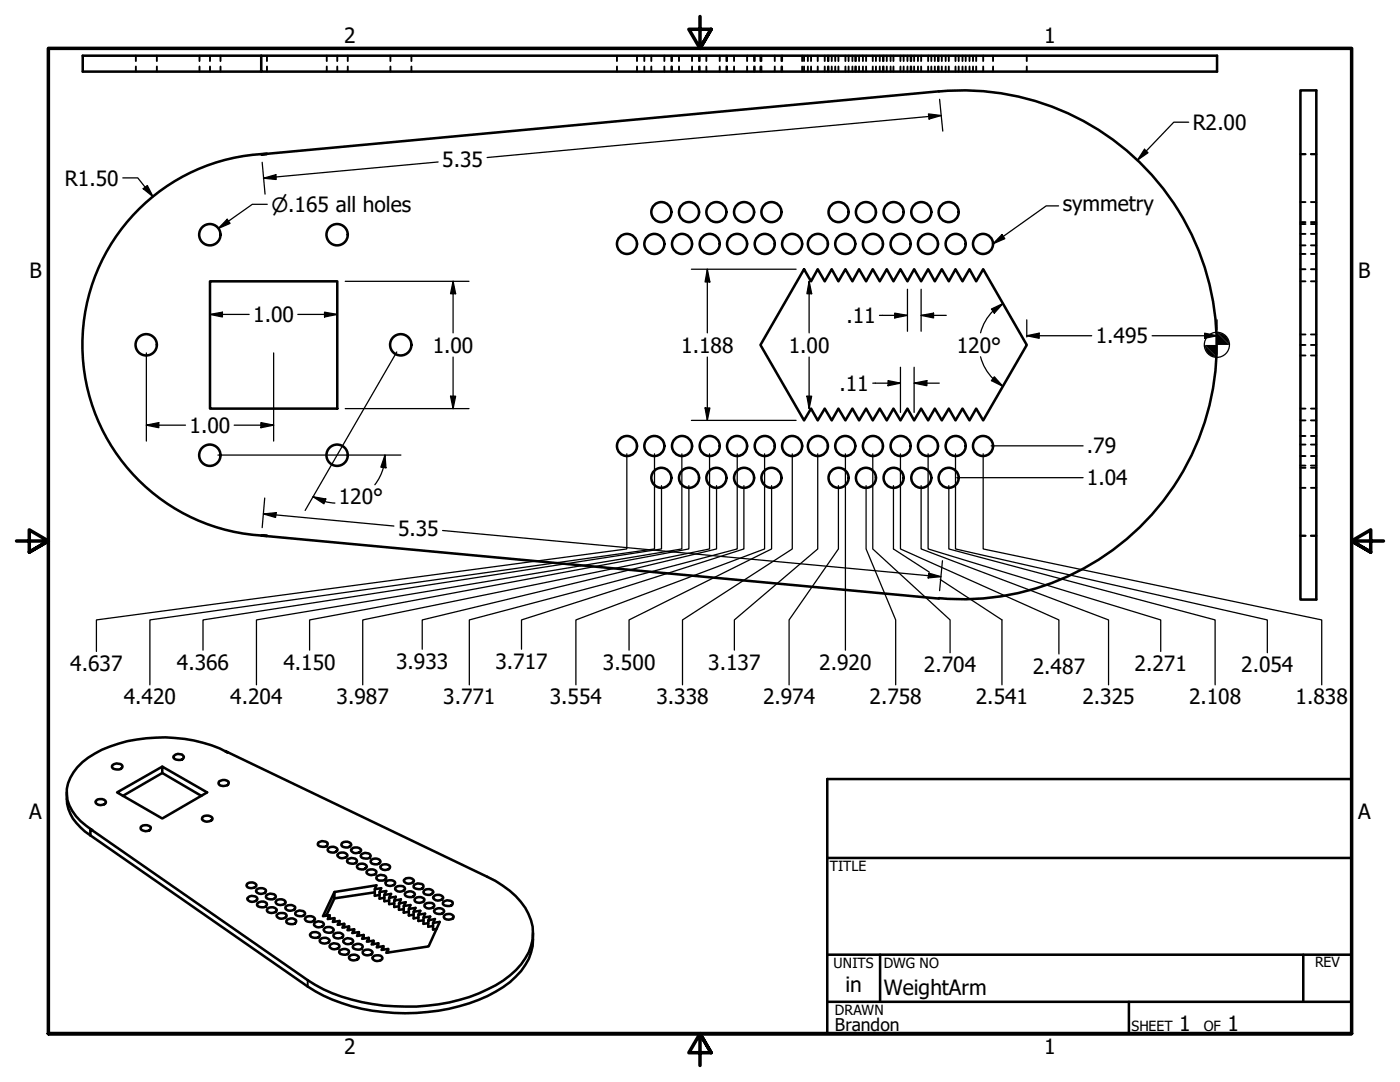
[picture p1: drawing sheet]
<svg xmlns="http://www.w3.org/2000/svg" width="279mm" height="216mm" viewBox="0 0 279 216" stroke-linecap="round" stroke-linejoin="round" font-family="sans-serif">
<!-- layer: Visible (ANSI) -->
<g fill="none" stroke="#000" stroke-width=".51">
<path d="M52.1 11.1h190.8v3.2h-190.8zM52.1 11.1h-35.6v3.2h35.6M187.4 18.3a50.8 50.8 0 0 1 55.4 50.5 50.8 50.8 0 0 1-55.4 50.6M187.4 18.2l-135.3 12.6 1.2-.1M259.5 18h3.2v101.6h-3.2zM53.3 30.7a38.1 38.1 0 0 0-36.9 38.1 38.1 38.1 0 0 0 36.9 38.1M41.9 56.1h25.4v25.4h-25.4zM160.5 53.7l1.4 2.4 1.3-2.4 1.4 2.4 1.4-2.4 1.3 2.4 1.4-2.4 1.4 2.4 1.3-2.4 1.4 2.4 1.4-2.4 1.4 2.4 1.4-2.4 1.3 2.4 1.4-2.4 1.4 2.4 1.3-2.4 1.4 2.4 1.4-2.4 1.4 2.4 1.4-2.4 1.4 2.4 1.3-2.4 1.4 2.4 1.4-2.4 1.3 2.4 1.4-2.4 8.7 15.1-8.7 15.1-1.4-2.4-1.3 2.4-1.4-2.4-1.4 2.4-1.3-2.4-1.4 2.4-1.4-2.4-1.4 2.4-1.4-2.4-1.4 2.4-1.3-2.4-1.4 2.4-1.4-2.4-1.3 2.4-1.4-2.4-1.4 2.4-1.4-2.4-1.4 2.4-1.3-2.4-1.4 2.4-1.4-2.4-1.3 2.4-1.4-2.4-1.4 2.4-1.3-2.4-1.4 2.4-8.7-15.1zM53.3 106.9h-1.2l135.3 12.5M13.3 158.1a8.6 8.6 0 0 0 3.7 7.8l1 .8M19.2 159.7a1.27 1.27 0 0 1 1.9 .3 1.16 1.16 0 0 1-1 .7 1.16 1.16 0 0 1-1.1-.7zM22.5 152.7a1.39 1.39 0 0 1 1.9 .2 1.22 1.22 0 0 1-2 .2z"/>
<path d="M32.4 153l-9 5.1 9 5.2 8.9-5.2-8.9-5.1v1.2l-7.9 4.6M32.4 154.2l7.8 4.6M34.6 150.9a1.28 1.28 0 0 1 2.1 .1 1.22 1.22 0 0 1-2.1 .2zM43.8 155.9a1.59 1.59 0 0 1 1.8 .1l.1 .2a1.21 1.21 0 0 1-2.1 .2zM18 165.4l.4 .3a10.7 10.7 0 0 1-4.9-6.1 7.3 7.3 0 0 1 1.9-6.5 19.1 19.1 0 0 1 10-5.2 31.7 31.7 0 0 1 18.5 1.5l53.3 25.5a16.8 16.8 0 0 1 8.3 7.5 9.1 9.1 0 0 1-1.5 10 23.6 23.6 0 0 1-12.3 7.1 41.8 41.8 0 0 1-27.1-2.1l-3.2-1.8-43.4-30.2v1.3M18 166.7l43.4 30.1a36.5 36.5 0 0 0 23.9 5.1 32.3 32.3 0 0 0 16.5-5.9 11.5 11.5 0 0 0 4.6-8.5v-1.3M28.2 164.9a1.33 1.33 0 0 1 1.9 .3 1.07 1.07 0 0 1-1 .7 1.07 1.07 0 0 1-1-.8zM40.4 163a1.36 1.36 0 0 1 2 .3 1.29 1.29 0 0 1-2.1 .2zM49.3 176.3a1.27 1.27 0 0 1 1.9 .3 1.17 1.17 0 0 1-2 .2zM49.5 179.1a1.27 1.27 0 0 1 1.9 .2 1.11 1.11 0 0 1-1.1 .7 1.11 1.11 0 0 1-1-.7zM51.2 177.5a1.24 1.24 0 0 1 1.9 .2 1.17 1.17 0 0 1-2 .2zM53.2 178.6a1.35 1.35 0 0 1 1.9 .3 1.17 1.17 0 0 1-2 .2z"/>
<path d="M55.2 179.7a1.22 1.22 0 0 1 1.8 .3 1.16 1.16 0 0 1-2 0zM63.6 168.1a1.5 1.5 0 0 1 1.7 0l.1 .3a1.17 1.17 0 0 1-2 .2zM65.5 169.2a1.22 1.22 0 0 1 1.9 .3 1.13 1.13 0 0 1-2 .2zM67.3 170.6a1.31 1.31 0 0 1 2 0 1.11 1.11 0 0 1-1 .7 1.11 1.11 0 0 1-1-.7zM68.3 168.2a1.22 1.22 0 0 1 1.8 .3 1.13 1.13 0 0 1-2 .2zM69.4 171.4a1.31 1.31 0 0 1 1.8 .4 1.17 1.17 0 0 1-1.9 .2zM70.2 169.4a1.27 1.27 0 0 1 1.9 .2 1.11 1.11 0 0 1-1.1 .6 1.11 1.11 0 0 1-1-.7zM71.4 172.6a1.22 1.22 0 0 1 1.8 .3 1.13 1.13 0 0 1-2 .1zM72.1 170.4a1.31 1.31 0 0 1 1.9 .4 1.17 1.17 0 0 1-2 .1zM73.3 173.7a1.24 1.24 0 0 1 1.8 .3 1.17 1.17 0 0 1-1.9 .2zM74.1 171.6a1.22 1.22 0 0 1 1.8 .3 1.13 1.13 0 0 1-1.9 .1zM74.8 177.4l.3-.7-8.4 1.3"/>
<path d="M74.8 178.1l-8.1 1.2M75.2 174.8a1.35 1.35 0 0 1 1.9 .3 1.17 1.17 0 0 1-2 .2zM75.8 178l.3-.8-1.3 .2v1.4l1-.2M76.1 172.7a1.19 1.19 0 0 1 1.8 .3 1.06 1.06 0 0 1-1.1 .6 1.06 1.06 0 0 1-.9-.7zM76.7 178.6l.4-.8-1.3 .2v1.3l.9-.2M76.9 176.1a1.25 1.25 0 0 1 2 0 1.12 1.12 0 0 1-1.9 .2zM77.7 179.1l.3-.7-1.3 .2v1.2l1-.1M78.7 179.7l.3-.8-1.3 .2v1.3l1-.1M79 177a1.27 1.27 0 0 1 1.8 .3 1.17 1.17 0 0 1-1.9 .2zM80.6 175.6a1.32 1.32 0 0 1 2 .1 1.11 1.11 0 0 1-1 .6 1.11 1.11 0 0 1-1-.7zM81 178.1a1.22 1.22 0 0 1 1.8 .3 1.16 1.16 0 0 1-2 0zM82.7 176.5a1.5 1.5 0 0 1 1.8 .1v.2a1.17 1.17 0 0 1-2 .2z"/>
<path d="M82.9 179.3a1.24 1.24 0 0 1 1.8 .2 1.17 1.17 0 0 1-2 .2zM84.6 177.7a1.22 1.22 0 0 1 1.9 .3 1.13 1.13 0 0 1-2 .1zM86.4 179a1.31 1.31 0 0 1 2.1 .1 1.11 1.11 0 0 1-1.1 .6 1.11 1.11 0 0 1-1-.7zM88.5 179.9a1.5 1.5 0 0 1 1.8 .1l.1 .2a1.17 1.17 0 0 1-2 .2zM51.4 180.1a1.19 1.19 0 0 1 1.9 .4 1.17 1.17 0 0 1-2 .2zM53.4 181.3a1.27 1.27 0 0 1 1.8 .2 1.17 1.17 0 0 1-1.9 .2zM55.2 182.6a1.31 1.31 0 0 1 2 .1 1.11 1.11 0 0 1-1 .6 1.11 1.11 0 0 1-1-.7zM57.1 180.8a1.24 1.24 0 0 1 1.8 .3 1.17 1.17 0 0 1-1.9 .2zM57.3 183.5a1.19 1.19 0 0 1 1.8 .3 1.17 1.17 0 0 1-2 .2zM59.1 181.9a1.35 1.35 0 0 1 1.8 .3 1.17 1.17 0 0 1-2 .2zM61 183.1a1.22 1.22 0 0 1 1.9 .3 1.16 1.16 0 0 1-2.1-.1zM62 186.2a1.22 1.22 0 0 1 1.9 .4 1.16 1.16 0 0 1-2.1-.1z"/>
<path d="M62.8 184.1a1.35 1.35 0 0 1 1.8 .3 1.17 1.17 0 0 1-1.9 .2zM63.9 187.4a1.24 1.24 0 0 1 1.9 .2 1.17 1.17 0 0 1-2 .2zM64.8 185.2a1.22 1.22 0 0 1 1.8 .3 1.16 1.16 0 0 1-2 0zM65.1 182.8l1.6-3.5v-1.3l-2.2 4.8 1.3-.2v.7M65.8 182.6l-.4 .8 1.3-.2v.7M65.9 188.5a1.27 1.27 0 0 1 1.9 .3 1.17 1.17 0 0 1-2 .2zM66.7 186.4a1.24 1.24 0 0 1 1.8 .2 1.17 1.17 0 0 1-2 .2zM66.7 183.2l-.3 .8 1.4-.2v.7M67.8 183.8l-.4 .7 1.3-.2v.7M67.8 189.6a1.19 1.19 0 0 1 1.9 .3 1.13 1.13 0 0 1-2 .2zM68.6 187.5a1.27 1.27 0 0 1 1.9 .3 1.17 1.17 0 0 1-2 .2zM68.7 184.3l-.4 .8 1.4-.3v.8"/>
<path d="M69.7 184.8l-.4 .8 1.4-.2v.7M69.8 190.8a1.27 1.27 0 0 1 1.8 .2 1.17 1.17 0 0 1-1.9 .2zM70.5 188.6a1.19 1.19 0 0 1 1.9 .3 1.17 1.17 0 0 1-2 .2zM70.7 185.4l-.4 .8 1.3-.2v.7M71.6 186l-.4 .8 1.4-.2v.7M72.5 189.7a1.27 1.27 0 0 1 1.9 .3 1.17 1.17 0 0 1-2 .2zM72.6 186.6l-.3 .7 1.3-.2v.7M73.6 187.1l-.4 .8 1.3-.2v.7M74.5 190.9a1.27 1.27 0 0 1 1.8 .2 1.11 1.11 0 0 1-1 .7 1.11 1.11 0 0 1-1-.7zM74.5 187.7l-.3 .8 1.3-.3v.8M75.5 188.2l-.3 .8 1.3-.2v.7M76.5 188.8l-.4 .7 1.4-.1v.7"/>
<path d="M79.6 180.3l.4-.8-1.3 .2v1.3l.9-.2M80.6 180.8l.4-.8-1.4 .3v1.2l1-.1M81.6 181.4l.3-.8-1.3 .2v1.3l1-.2M82.5 181.9l.4-.7-1.3 .2v1.3l.9-.2M83.5 182.5l.4-.8-1.4 .2v1.4l1-.2M84.5 183.1l.3-.8-1.3 .2v1.3l1-.2M84.8 180.4a1.27 1.27 0 0 1 1.9 .3 1.17 1.17 0 0 1-2 .1zM85.5 183.6l.4-.7-1.4 .2v1.2l1-.1M86.4 184.1l.4-.7-1.3 .2v1.3l.9-.1M86.8 181.5a1.22 1.22 0 0 1 1.8 .3 1.16 1.16 0 0 1-2-.1zM87.1 185.4l-.7 .1v-1.4l1.4-.1-2.3 4.8-8.4 1.3 .4-.7M88.7 182.6a1.24 1.24 0 0 1 1.9 .3 1.17 1.17 0 0 1-2 .2z"/>
<circle cx="41.9" cy="46.8" r="2.13"/>
<circle cx="67.3" cy="46.8" r="2.13"/>
<circle cx="125.1" cy="48.7" r="2"/>
<circle cx="130.6" cy="48.7" r="2"/>
<circle cx="132" cy="42.3" r="2"/>
<circle cx="136.1" cy="48.7" r="2"/>
<circle cx="137.5" cy="42.3" r="2"/>
<circle cx="141.6" cy="48.7" r="2"/>
<circle cx="143" cy="42.3" r="2"/>
<circle cx="147.1" cy="48.7" r="2"/>
<circle cx="148.5" cy="42.3" r="2"/>
<circle cx="152.6" cy="48.7" r="2"/>
<circle cx="154" cy="42.3" r="2"/>
<circle cx="158.1" cy="48.7" r="2"/>
<circle cx="163.2" cy="48.7" r="2"/>
<circle cx="167.4" cy="42.3" r="2"/>
<circle cx="168.7" cy="48.7" r="2"/>
<circle cx="172.8" cy="42.3" r="2"/>
<circle cx="174.2" cy="48.7" r="2"/>
<circle cx="178.3" cy="42.3" r="2"/>
<circle cx="179.7" cy="48.7" r="2"/>
<circle cx="183.9" cy="42.3" r="2"/>
<circle cx="185.2" cy="48.7" r="2"/>
<circle cx="189.3" cy="42.3" r="2"/>
<circle cx="190.7" cy="48.7" r="2"/>
<circle cx="196.2" cy="48.7" r="2"/>
<circle cx="29.2" cy="68.8" r="2.13"/>
<circle cx="80" cy="68.8" r="2.13"/>
<circle cx="41.9" cy="90.8" r="2.13"/>
<circle cx="67.3" cy="90.8" r="2.13"/>
<circle cx="125.1" cy="89" r="2"/>
<circle cx="130.6" cy="89" r="2"/>
<circle cx="132" cy="95.3" r="2"/>
<circle cx="136.1" cy="89" r="2"/>
<circle cx="137.5" cy="95.3" r="2"/>
<circle cx="141.6" cy="89" r="2"/>
<circle cx="143" cy="95.3" r="2"/>
<circle cx="147.1" cy="89" r="2"/>
<circle cx="148.5" cy="95.3" r="2"/>
<circle cx="152.6" cy="89" r="2"/>
<circle cx="154" cy="95.3" r="2"/>
<circle cx="158.1" cy="89" r="2"/>
<circle cx="163.2" cy="89" r="2"/>
<circle cx="167.4" cy="95.3" r="2"/>
<circle cx="168.7" cy="89" r="2"/>
<circle cx="172.8" cy="95.3" r="2"/>
<circle cx="174.2" cy="89" r="2"/>
<circle cx="178.3" cy="95.3" r="2"/>
<circle cx="179.7" cy="89" r="2"/>
<circle cx="183.9" cy="95.3" r="2"/>
<circle cx="185.2" cy="89" r="2"/>
<circle cx="189.3" cy="95.3" r="2"/>
<circle cx="190.7" cy="89" r="2"/>
<circle cx="196.2" cy="89" r="2"/>
</g>
<!-- layer: Visible Narrow (ANSI) -->
<path d="M61.4 195.6v1.2" fill="none" stroke="#000" stroke-width=".38"/>
<!-- layer: Hidden (ANSI) -->
<g fill="none" stroke="#000" stroke-width=".38">
<path d="M27.1 11.1v1.1M27.1 13.3v1M31.3 11.1v1.1M31.3 13.3v1M39.8 11.1v1.1M39.8 13.3v1M41.9 11.1v1.1M41.9 13.3v1M44 11.1v1.1M44 13.3v1M53.3 11.1v1.1M53.3 13.3v1"/>
<path d="M65.2 11.1v1.1M65.2 13.3v1M67.3 11.1v1.1M67.3 13.3v1M69.4 11.1v1.1M69.4 13.3v1M77.9 11.1v1.1M77.9 13.3v1M82.1 11.1v1.1M82.1 13.3v1M123.1 11.1v1.1M123.1 13.3v1"/>
<path d="M127.1 11.1v1.1M127.1 13.3v1M128.6 11.1v1.1M128.6 13.3v1M130 11.1v1.1M130 13.3v1M132.6 11.1v1.1M132.6 13.3v1M134 11.1v1.1M134 13.3v1M134.1 11.1v1.1M134.1 13.3v1"/>
<path d="M135.5 11.1v1.1M135.5 13.3v1M138.1 11.1v1.1M138.1 13.3v1M139.5 11.1v1.1M139.5 13.3v1M139.6 11.1v1.1M139.6 13.3v1M141 11.1v1.1M141 13.3v1M143.6 11.1v1.1M143.6 13.3v1"/>
<path d="M145 11.1v1.1M145 13.3v1M145.1 11.1v1.1M145.1 13.3v1M146.5 11.1v1.1M146.5 13.3v1M149.1 11.1v1.1M149.1 13.3v1M150.5 11.1v1.1M150.5 13.3v1M150.6 11.1v1.1M150.6 13.3v1"/>
<path d="M151.8 11.1v1.1M151.8 13.3v1M152 11.1v1.1M152 13.3v1M154.6 11.1v1.1M154.6 13.3v1M156 11.1v1.1M156 13.3v1M156.1 11.1v1.1M156.1 13.3v1M160.1 11.1v1.1M160.1 13.3v1"/>
<path d="M160.5 11.1v1.1M160.5 13.3v1M161.2 11.1v1.1M161.2 13.3v1M161.9 11.1v1.1M161.9 13.3v1M163.2 11.1v1.1M163.2 13.3v1M164.6 11.1v1.1M164.6 13.3v1M165.2 11.1v1.1M165.2 13.3v1"/>
<path d="M165.4 11.1v1.1M165.4 13.3v1M166 11.1v1.1M166 13.3v1M166.7 11.1v1.1M166.7 13.3v1M167.3 11.1v1.1M167.3 13.3v1M168.7 11.1v1.1M168.7 13.3v1M169.4 11.1v1.1M169.4 13.3v1"/>
<path d="M170.1 11.1v1.1M170.1 13.3v1M170.7 11.1v1.1M170.7 13.3v1M170.8 11.1v1.1M170.8 13.3v1M171.4 11.1v1.1M171.4 13.3v1M172.2 11.1v1.1M172.2 13.3v1M172.8 11.1v1.1M172.8 13.3v1"/>
<path d="M174.2 11.1v1.1M174.2 13.3v1M174.8 11.1v1.1M174.8 13.3v1M175.6 11.1v1.1M175.6 13.3v1M176.2 11.1v1.1M176.2 13.3v1M176.3 11.1v1.1M176.3 13.3v1M177 11.1v1.1M177 13.3v1"/>
<path d="M177.7 11.1v1.1M177.7 13.3v1M178.3 11.1v1.1M178.3 13.3v1M179.7 11.1v1.1M179.7 13.3v1M180.3 11.1v1.1M180.3 13.3v1M181.1 11.1v1.1M181.1 13.3v1M181.7 11.1v1.1M181.7 13.3v1"/>
<path d="M181.9 11.1v1.1M181.9 13.3v1M182.4 11.1v1.1M182.4 13.3v1M183.2 11.1v1.1M183.2 13.3v1M183.8 11.1v1.1M183.8 13.3v1M185.2 11.1v1.1M185.2 13.3v1M185.9 11.1v1.1M185.9 13.3v1"/>
<path d="M186.6 11.1v1.1M186.6 13.3v1M187.2 11.1v1.1M187.2 13.3v1M187.3 11.1v1.1M187.3 13.3v1M188 11.1v1.1M188 13.3v1M188.7 11.1v1.1M188.7 13.3v1M189.4 11.1v1.1M189.4 13.3v1"/>
<path d="M190.7 11.1v1.1M190.7 13.3v1M191.3 11.1v1.1M191.3 13.3v1M192.1 11.1v1.1M192.1 13.3v1M192.7 11.1v1.1M192.7 13.3v1M193.5 11.1v1.1M193.5 13.3v1M194.2 11.1v1.1M194.2 13.3v1"/>
<path d="M194.8 11.1v1.1M194.8 13.3v1M196.2 11.1v1.1M196.2 13.3v1M198.2 11.1v1.1M198.2 13.3v1M204.9 11.1v1.1M204.9 13.3v1M259.5 30.7h1M259.5 30.8h1M261.6 30.7h1.1M261.6 30.8h1.1"/>
<path d="M259.5 53.7h1M259.5 56.1h1M259.5 49h1M259.5 44.7h1M259.5 44.3h1M259.5 40.3h1M259.5 50.7h1M259.5 46.7h1M261.6 53.7h1.1M261.6 56.1h1.1M261.6 49h1.1M261.6 44.7h1.1"/>
<path d="M261.6 44.3h1.1M261.6 40.3h1.1M261.6 50.7h1.1M261.6 46.7h1.1M259.5 68.8h1M259.5 70.9h1M259.5 66.7h1M261.6 68.8h1.1M261.6 70.9h1.1M261.6 66.7h1.1M259.5 81.5h1M259.5 83.9h1"/>
<path d="M259.5 92.9h1M259.5 88.7h1M259.5 91h1M259.5 87h1M259.5 97.3h1M259.5 93.3h1M261.6 81.5h1.1M261.6 83.9h1.1M261.6 92.9h1.1M261.6 88.7h1.1M261.6 91h1.1M261.6 87h1.1"/>
<path d="M261.6 97.3h1.1M261.6 93.3h1.1M259.5 106.9h1M261.6 106.9h1.1"/>
</g>
<!-- layer: Border (ANSI) -->
<path d="M139.7 3.3v6.4l-2.2-3.9h4.4l-2.2 3.9 2.2-3.9M3.3 107.9h6.4l-3.9-2.2v4.5l3.9-2.3-3.9 2.3M276.1 107.9h-6.4l3.9-2.2v4.5l-3.9-2.3 3.9 2.3M9.7 206.2v-196.5h260v196.5h-260h260M141.9 210.1l-2.2-3.9 2.2 3.9h-4.4l2.2-3.9v6.4" fill="none" stroke="#000" stroke-width=".7"/>
<!-- layer: Title (ANSI) -->
<path d="M165.1 155.4h104.6v50.8h-104.6zM165.1 171.2h104.6M165.1 190.5h104.6M165.1 199.9h104.6M175.6 190.5v9.4M225.3 199.9v6.3M260.1 190.5v9.4" fill="none" stroke="#000" stroke-width=".51"/>
<!-- layer: Dimension (ANSI) -->
<g fill="none" stroke="#000" stroke-width=".25">
<path d="M187.5 19.8l.7 6.4M24.5 35.5h3l3 3.7M28.6 37.7l.8-.7 1.1 2.2zM52.3 32.4l.6 6.3M52.6 35.6l2.5-.7v.9zM87.4 32.3l-34.8 3.3M185.3 22.7l2.5 .4-2.4 .6zM187.8 23.1l-90.6 8.3M228.4 29.8l.7 .7-2.1 1.4zM237.2 24.4h-2.9l-7.3 7.5M45.3 43.8l.6 .8-2.3 1zM53.3 40.8h-2.9l-6.8 4.8"/>
<path d="M68.9 56.1h24.7M90.4 56.1l.5 2.5h-1zM90.4 56.1v10.3M138 53.7h20.9M141.2 53.7l.5 2.6h-1zM141.2 53.7v12.7M161.5 56.1l.5 2.5h-1zM161.5 56.1v10.3M181.1 57.7v8.4M183.8 57.7v8.4M29.2 70.4v17.6M41.9 62.7l2.5-.4v.9z"/>
<path d="M41.9 62.7h7.8M54.6 70.4v17.6M59.4 62.7h7.9M64.8 62.3l2.5 .4-2.5 .5zM79.2 70.2l-18.3 31.7M89.9 79.1h1l-.5 2.4zM90.4 71.2v10.3M141.2 71.2v12.7M161 79.1h1l-.5 2.4zM161.5 71.2v10.3M174.2 76.5h5.5M175.5 62.9h5.6"/>
<path d="M177.2 75.9l2.5 .6-2.5 .5zM178.6 62.5l2.5 .4-2.5 .5zM179.7 73.3v9M182.4 76.5l2.6-.6v1.1zM182.4 76.5h5.1M182.4 73.3v9M183.8 62.9l2.5-.4v.9zM183.8 62.9h5M195.7 71.2l.5 1.4 .6 1.3 1.4 1.7M197.9 61.7l2.3-1.1-1.8 1.9zM198.2 75.6l2 1.5M198.2 62l-1 1.2-.7 1.2-.8 2"/>
<path d="M198.4 75.2l1.8 1.9-2.3-1.2zM200.2 60.6l-2 1.5M204.9 67l2.5-.5v1zM204.9 67h13M204.9 63.8v3.4M229.9 67h13M240.4 66.5l2.5 .5-2.5 .5zM242.9 63.8v2M29.2 84.8l2.5-.5v1zM29.2 84.8h7.8M43.5 90.8h36.5M46.7 84.8h7.9"/>
<path d="M52.1 84.3l2.5 .5-2.5 .5zM52.8 99.4l-.5 5.9M62.5 99.1l2.5 .5-.4 .9zM62.5 99.1l2.3 1 2 .3M68.9 81.5h24.7M76.5 93.3l-.7 1.8-1 1.6M76.8 90.8l.2 2.5-1-.1zM76.8 90.8l-.3 2.5M125.1 90.6v18.9l-105.9 14.2v6.3M130.6 90.6v18.9l-100.7 14.2v13M132 96.9v12.6l-91.5 14.2v6M136.1 90.6v18.9l-84.9 14.2v13"/>
<path d="M137.5 96.9v12.6l-75.7 14.2v6M138 83.9h20.9M140.7 81.4h1l-.5 2.5zM141.6 90.6v18.9l-69.2 14.2v13M143 96.9v12.6l-58.7 14.2v5.8M147.1 90.6v18.9l-53.4 14.2v13M148.5 96.9v12.6l-44.4 14.2v5.8M152.6 90.6v18.9l-37.7 14.2v13M154 96.9v12.6l-28.5 14.2v6M158.1 90.6v18.9l-21.9 14.2v13M163.2 90.6v18.9l-16.6 14.2v6M167.3 96.9v12.6l-9.8 14.2v13"/>
<path d="M168.7 90.6v39.1M172.8 96.9v12.6l6 14.2v13M174.2 90.6v18.9l15.4 14.2v6.5M178.3 96.9v12.6l7.2 4.7M179.7 90.6v18.9l31.6 14.2v6.8M183.8 96.9v12.6l37.4 14.2v13M185.2 90.6v18.9l46.4 14.2v6.3M189.4 96.9v12.6l53.1 14.2v13M190.7 90.6v18.9l62.2 14.2v6.5M190.9 95.3h25.3M196.2 90.6v18.9l67.6 14.2v13M197.8 89h18.4"/>
<path d="M52.6 102.6l2.5-.3-.1 1zM52.6 102.6l26 2.4M88.3 105.9l99.5 9.2M185.4 114.4l2.4 .7-2.6 .2zM187.6 115.6l12.4 8.1v13M188.1 111.9l-.6 6"/>
<circle cx="242.9" cy="68.8" r="2.51"/>
</g>
<g fill="#000">
<path d="M28.6 37.7l.8-.7 1.1 2.2zM52.6 35.6l2.5-.7v.9zM185.3 22.7l2.5 .4-2.4 .6zM228.4 29.8l.7 .7-2.1 1.4zM45.3 43.8l.6 .8-2.3 1zM90.4 56.1l.5 2.5h-1zM141.2 53.7l.5 2.6h-1zM161.5 56.1l.5 2.5h-1zM41.9 62.7l2.5-.4v.9zM64.8 62.3l2.5 .4-2.5 .5zM89.9 79.1h1l-.5 2.4zM161 79.1h1l-.5 2.4z"/>
<path d="M177.2 75.9l2.5 .6-2.5 .5zM178.6 62.5l2.5 .4-2.5 .5zM182.4 76.5l2.6-.6v1.1zM183.8 62.9l2.5-.4v.9zM198.4 75.2l1.8 1.9-2.3-1.2zM197.9 61.7l2.3-1.1-1.8 1.9zM204.9 67l2.5-.5v1zM240.4 66.5l2.5 .5-2.5 .5zM29.2 84.8l2.5-.5v1zM52.1 84.3l2.5 .5-2.5 .5zM62.5 99.1l2.5 .5-.4 .9zM76.8 90.8l.2 2.5-1-.1z"/>
<path d="M140.7 81.4h1l-.5 2.5zM52.6 102.6l2.5-.3-.1 1zM185.4 114.4l2.4 .7-2.6 .2z"/>
<path d="M240.4 68.8l2.5 2.5a2.39 2.39 0 0 1-2.5-2.5z" fill-rule="evenodd"/>
<path d="M240.4 68.8h5l-2.5-2.4v4.9z" fill-rule="evenodd"/>
<path d="M242.9 66.4a2.39 2.39 0 0 1 2.5 2.4z" fill-rule="evenodd"/>
</g>
<!-- layer: Symbol (ANSI) -->
<path d="M200 46.8l.5 .8-2.3 1zM211.3 41.1h-2.5l-10.6 7.5" fill="none" stroke="#000" stroke-width=".25"/>
<path d="M200 46.8l.5 .8-2.3 1z" fill="#000"/>
<g font-size="4.2">
<text x="68.7" y="8.6">2</text>
<text x="208.4" y="8.6">1</text>
<text x="238.1" y="25.9">R2.00</text>
<text x="88.3" y="33.4">5.35</text>
<text x="13" y="37">R1.50</text>
<text x="212.1" y="42.1">symmetry</text>
<text x="5.9" y="55.5">B</text>
<text x="271.1" y="55.5">B</text>
<text x="50.5" y="64.3">1.00</text>
<text x="168.9" y="64.5">.11</text>
<text x="86.4" y="70.4">1.00</text>
<text x="136" y="70.4">1.188</text>
<text x="157.4" y="70.4">1.00</text>
<text x="190.9" y="70.4">120°</text>
<text x="218.7" y="68.5">1.495</text>
<text x="167.5" y="78">.11</text>
<text x="37.8" y="86.4">1.00</text>
<text x="216.9" y="90.5">.79</text>
<text x="67.6" y="100.6">120°</text>
<text x="216.9" y="96.8">1.04</text>
<text x="79.4" y="106.9">5.35</text>
<text x="14" y="133.9">4.637</text>
<text x="35.3" y="133.7">4.366</text>
<text x="56.6" y="133.7">4.150</text>
<text x="79.1" y="133.4">3.933</text>
<text x="98.9" y="133.4">3.717</text>
<text x="120.3" y="133.7">3.500</text>
<text x="141.4" y="133.7">3.137</text>
<text x="163.5" y="133.7">2.920</text>
<text x="184.4" y="134.2">2.704</text>
<text x="206.1" y="134.4">2.487</text>
<text x="226.4" y="133.9">2.271</text>
<text x="247.7" y="134.2">2.054</text>
<text x="24.7" y="140.5">4.420</text>
<text x="45.9" y="140.5">4.204</text>
<text x="67.2" y="140.5">3.987</text>
<text x="88.5" y="140.5">3.771</text>
<text x="109.7" y="140.5">3.554</text>
<text x="131" y="140.5">3.338</text>
<text x="152.3" y="140.5">2.974</text>
<text x="173.5" y="140.5">2.758</text>
<text x="194.8" y="140.5">2.541</text>
<text x="216" y="140.5">2.325</text>
<text x="237.3" y="140.5">2.108</text>
<text x="258.6" y="140.5">1.838</text>
<text x="5.8" y="163.4">A</text>
<text x="271" y="163.4">A</text>
<text x="168.7" y="198">in</text>
<text x="176.4" y="198.6">WeightArm</text>
<text x="235.3" y="205.7">1</text>
<text x="245" y="205.7">1</text>
<text x="68.7" y="210.3">2</text>
<text x="208.4" y="210.3">1</text>
</g>
<text font-size="3.9" x="54.2" y="42.2">⌀.165 all holes</text>
<text font-size="3.5" x="166.6" y="205.7">Brandon</text>
<g font-size="2.8">
<text x="165.6" y="173.7">TITLE</text>
<text x="166.4" y="193.1">UNITS</text>
<text x="176.4" y="193.2">DWG NO</text>
<text x="262.4" y="193">REV</text>
<text x="166.6" y="202.4">DRAWN</text>
<text x="225.8" y="205.7">SHEET</text>
<text x="240.2" y="205.7">OF</text>
</g>
</svg>
